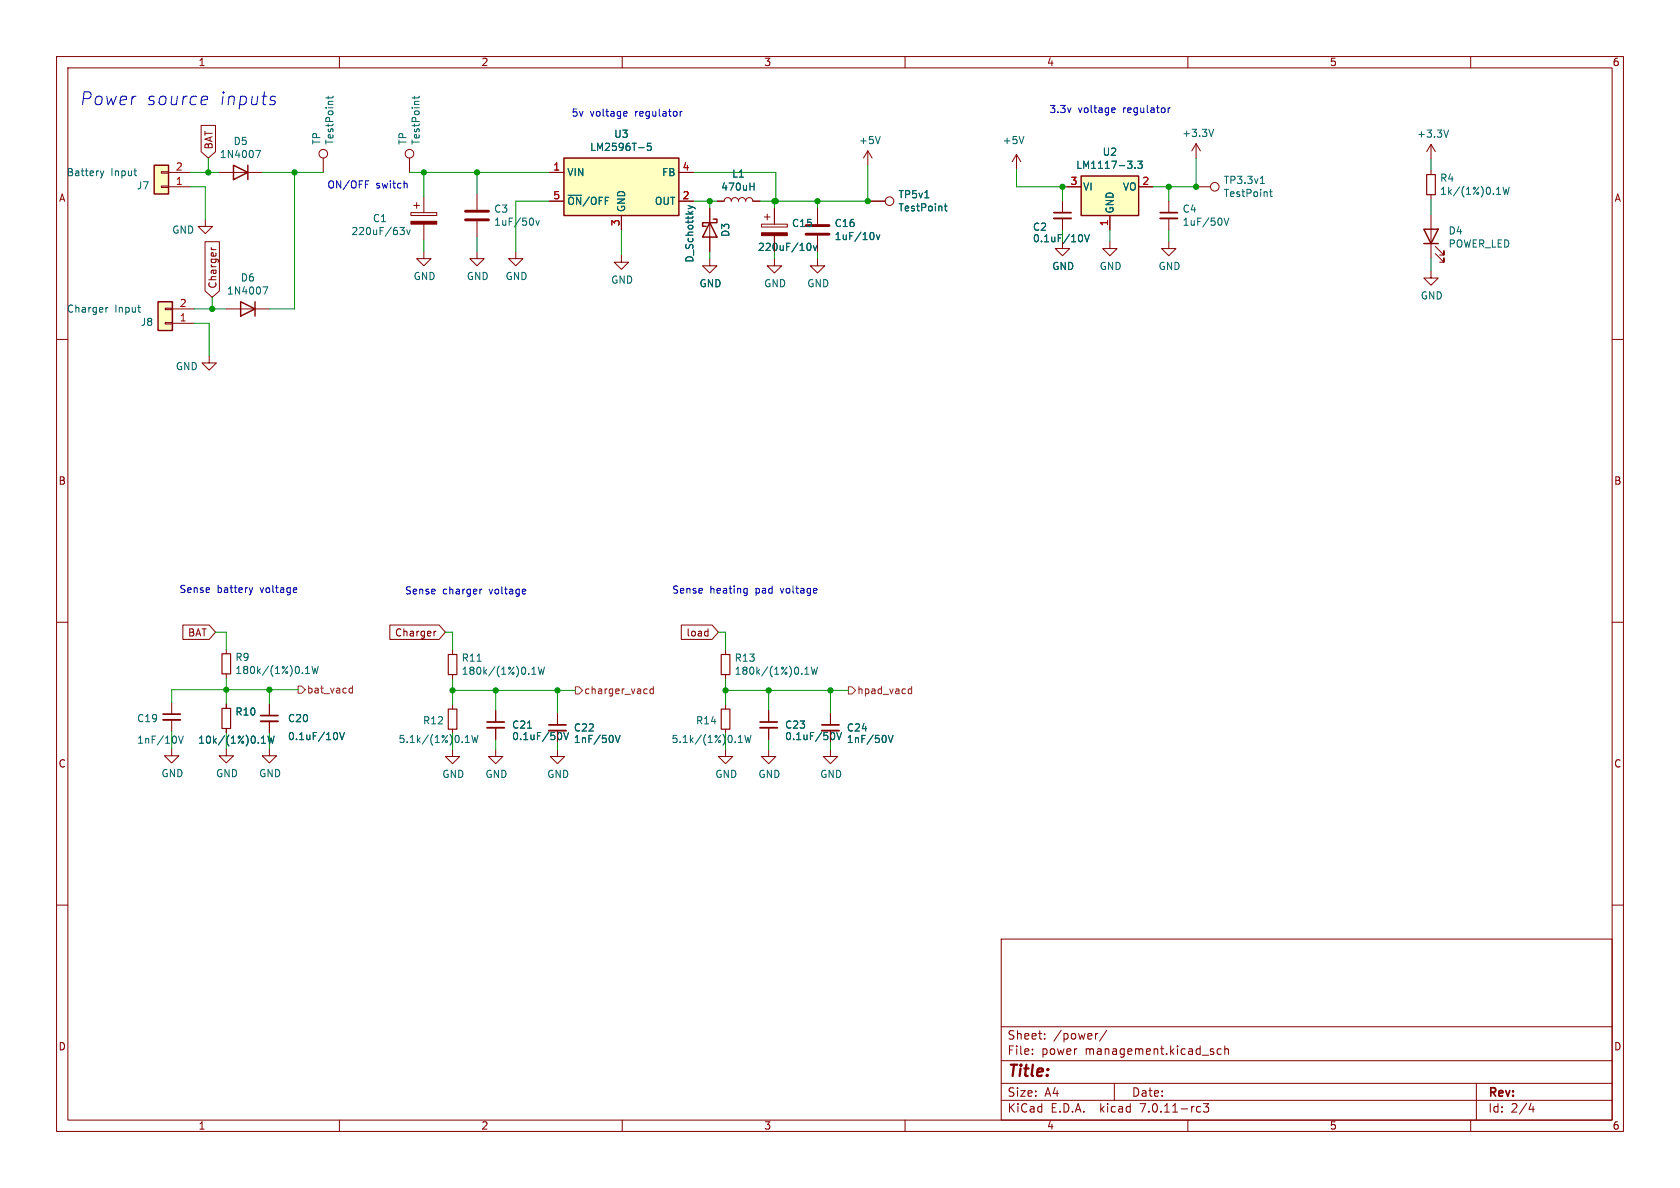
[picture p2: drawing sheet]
<svg xmlns="http://www.w3.org/2000/svg" width="297mm" height="210mm" viewBox="0 0 297 210" stroke-linecap="round" stroke-linejoin="round" font-family="sans-serif">
<g fill="none" stroke="#840000" stroke-width=".18">
<path d="M10 10h277v190h-277zM12 12h273v186h-273zM60 10v2M110 10v2M160 10v2M210 10v2M260 10v2M28.5 30.4h1.3v.2h-1.3zM28.5 32.9h1.3v.2h-1.3zM29.8 30.5h3.8M29.8 33h3.8M35.6 22.2h2.5v4.6l-1.3 1.1-1.2-1.1z"/>
<path d="M36.3 38.8v1.2h-1.3l1.3 1.3 1.3-1.3h-1.3M38.7 30.5h7.7M57.1 27.9v2.6M72.4 27.9v2.6M72.6 37.6h4.6v.5h-4.6zM73.2 36.3h1M73.7 35.8v1M74.9 34.8v2.8M74.9 39.6v2.8M84.3 34.3v2.8M84.3 39.1v2.8M97.2 35.6h2.5"/>
<path d="M97.2 30.5h2.5M109.9 38.1v2.5M120 35.6h2.6M120 30.5h2.6M125.5 36.8v7.7M126.7 35.6h1.3a.64 .64 0 0 1 .7-.7 .64 .64 0 0 1 .6 .7 .64 .64 0 0 1 .6-.7 .64 .64 0 0 1 .7 .7 .64 .64 0 0 1 .6-.7 .64 .64 0 0 1 .6 .7 .64 .64 0 0 1 .7-.7 .64 .64 0 0 1 .6 .7h1.3M134.6 39.6h4.6v.5h-4.6zM135.1 38.4h1M135.6 37.8v1.1M136.9 36.8v2.8M144.5 36.8v2.8M153.4 26.7l-.7 1.2"/>
<path d="M153.4 26.7v2.5M153.4 26.7l.8 1.2M153.9 35.6h2.6M179.7 27.3l-.8 1.3M179.7 27.3v2.5M179.7 27.3l.8 1.3M187.8 35.6v2M187.8 38.6v2M188.6 33h2.5M196.2 38.1v2.5M201.3 33h2.5M206.6 35.6v2"/>
<path d="M206.6 38.6v2M211.5 33h2.5M211.5 25.4l-.8 1.3M211.5 25.4v2.5M211.5 25.4l.7 1.3M253 25.5v2.6M253 30.1v.8M253 34.4v.8M253 38v7.6M253 25.5l-.8 1.3M253 25.5l.7 1.3M10 60h2"/>
<path d="M29.2 54.5h1.3v.2h-1.3zM29.2 57h1.3v.3h-1.3zM30.5 54.6h3.8M30.5 57.2h3.8M36.2 42.7h2.6v8.7l-1.3 1.2-1.3-1.2zM37.3 43.8l.3 .3M40 54.6h7.6M74.9 44.5v1.2h1.3l-1.3 1.3-1.2-1.3h1.2M84.3 44.5v1.2h1.3l-1.3 1.3-1.2-1.3h1.2M91.2 44.5v1.2h1.3l-1.3 1.3-1.3-1.3h1.3M109.9 45.1v1.3h1.2l-1.2 1.2-1.3-1.2h1.3M125.5 45.7v1.3h1.2l-1.2 1.3-1.3-1.3h1.3"/>
<path d="M136.9 45.7v1.3h1.3l-1.3 1.3-1.3-1.3h1.3M136.9 41.7v2.8M144.5 45.7v1.3h1.3l-1.3 1.3-1.2-1.3h1.2M144.5 41.7v2.8M187.8 42.7v1.2h1.3l-1.3 1.3-1.2-1.3h1.2M196.2 42.7v1.2h1.3l-1.3 1.3-1.3-1.3h1.3M206.6 42.7v1.2h1.3l-1.3 1.3-1.2-1.3h1.2M253 47.9v1.2h1.3l-1.3 1.3-1.3-1.3h1.3M253.7 44.8l1.6 1.6v-.8v.8h-.8M253.7 43.6l1.6 1.5v-.8v.8h-.8M285 60h2M37 62.9v1.3h-1.3l1.3 1.2 1.3-1.2h-1.3"/>
<path d="M10 110h2M32.3 110.5h4.7l1.1 1.3-1.1 1.2h-4.7zM40 114.8v.8M40 119.1v.8M68.9 110.5h8.7l1.1 1.3-1.1 1.2h-8.7zM77.1 111.6l-.4 .2M80 114.9v.8M80 119.3v.7M120.4 110.5h5.5l1.1 1.3-1.1 1.2h-5.5zM125 111.6h.2M125.2 111.2v1.2M125.2 112.4h-.2"/>
<path d="M128.3 114.9v.8M128.3 119.3v.7M285 110h2M30.4 132.3v1.3h1.2l-1.2 1.3-1.3-1.3h1.3M30.4 124.2v2M30.4 127.3v2M40 132.3v1.3h1.3l-1.3 1.3-1.3-1.3h1.3M40 124.5v.7M40 128.8v.7M47.6 132.3v1.3h1.3l-1.3 1.3-1.2-1.3h1.2M47.6 124.5v2M47.6 127.5v2"/>
<path d="M80 132.5v1.2h1.3l-1.3 1.3-1.3-1.3h1.3M80 124.6v.7M80 128.9v.8M87.6 132.5v1.2h1.3l-1.3 1.3-1.2-1.3h1.2M87.6 125.6v2M87.6 128.7v2M98.6 132.5v1.2h1.2l-1.2 1.3-1.3-1.3h1.3M98.6 126.1v2M128.3 132.5v1.2h1.2l-1.2 1.3-1.3-1.3h1.3M128.3 124.6v.7M128.3 128.9v.8M135.9 132.5v1.2h1.3l-1.3 1.3-1.3-1.3h1.3"/>
<path d="M135.9 125.6v2M135.9 128.7v2M146.8 132.5v1.2h1.3l-1.3 1.3-1.3-1.3h1.3M146.8 126.1v2M10 160h2M285 160h2M177 166h108v32h-108zM60 198v2M110 198v2M160 198v2M177 194.5h108M177 191.5h108"/>
<path d="M177 187.5h108M177 181.5h108M182.5 186.3v.1M182.5 185.5v.1M184.7 183.6v.1M184.7 182.8v.1M194.1 182.7l-.3 .1M195.7 182.1l-1.3 2M197 191.5v3M210 198v2M211.8 195.6l.4 .1M212.2 196.5l-.4 .1"/>
<path d="M212.7 195.1h1l-.5 .6 .4 .1v.7l-.2 .1h-.4l-.3-.1M214.5 186v.3M215.9 185.5l-.4-.1-.3 .3v.4l.1 .2h.6M216.5 185.5l.2-.1 .4 .1 .1 .9M216.5 184.9v1.5M260 198v2M261 191.5v6.5M270.7 195l-.4 1.1h.9M271 195.6v1"/>
<circle cx="57.1" cy="27.2" r=".76"/>
<circle cx="72.4" cy="27.2" r=".76"/>
<circle cx="157.3" cy="35.6" r=".76"/>
<circle cx="214.8" cy="33" r=".76"/>
</g>
<path d="M186.3 38.6h3.1M205.1 38.6h3.1M28.8 127.3h3.1M46.1 127.5h3M86.1 128.7h3.1M97 129.2h3.1M134.4 128.7h3M145.3 129.2h3" fill="none" stroke="#840000" stroke-width=".33"/>
<path d="M186.3 37.6h3.1M205.1 37.6h3.1M28.8 126.2h3.1M46.1 126.5h3M86.1 127.6h3.1M97 128.1h3.1M134.4 127.6h3M145.3 128.1h3" fill="none" stroke="#840000" stroke-width=".3"/>
<g fill="none" stroke="#006464" stroke-width=".18">
<path d="M58 17v.5M58.9 17l-.2 .3h-1.1M73.3 17v.5M74.1 17l-.2 .3h-1.1M17.7 30.2l.3 .9M18 31.1l-.1 .3M18.3 30.2l-.3 .9M23.7 30.2h.5M24 31.1h.2M45.2 26.6h.9l-.6 1.3M94.2 38.7l.1 .3-.1 .7M94.7 39l.3 .8 .3-.8"/>
<path d="M112.9 26.1h1M115.1 25.3h-.6l-.1 .6 .2-.1 .4 .1 .1 .1v.5l-.2 .1-.5-.1M121.7 36.3l.8 .3M122.5 36.6l-.8 .3M122.5 36.6l.4 .3M132.6 33h.7M133.3 32.4v1.2M155.6 24.1l-.4 1.3M163.5 35h.7M166.9 36.4h.5M167.1 36v1.1l.3 .2M181 24.1l-.4 1.3"/>
<path d="M200.7 29.6v.2M201.1 28.5h.8l-.4 .5 .4 .1v.5l-.2 .2-.6-.2M214.6 22.9l-.5 1.2M216.4 38.6l.4 1.2 .4-1.2M222.8 32.4h.7M223.1 31.3l.1-.1v1.2M224.4 33.9h.5M224.6 33.5v1.1l.3 .1M256.1 23l-.4 1.3M265.7 33.1l.3 1.3 .3-.9 .2 .9 .3-1.3M19.1 54.3l-.4 .3M24.4 54.3h.4"/>
<path d="M24.7 55.2h.1M46.5 50.7h.8l-.5 1.3M70.7 40.2h.8l-.4 .5 .3 .1 .1 .4-.3 .3h-.3M71.9 40.6l.3 .9 .3-.9M142.8 43.1l.1-.1a.68 .68 0 0 1 .5 .6 .68 .68 0 0 1-.5 .7l-.1-.1M143.8 43.4l.3 .9 .3-.9M154.4 41.2l.1 .4-.1 .6M154.9 41.5l.3 .9 .3-.9M191.2 41.5l.2 .5-.2 .7M191.7 41.5l.5 1.2 .4-1.2M54 119.1h.7M54.3 118l.1-.2v1.3"/>
<path d="M55.2 117.8l.3 1.3 .2-.9 .2 .9 .4-1.3M84.3 116.9h.8M94 119.2h.7M94.3 118.1l.1-.2v1.3M95.2 117.9l.3 1.3 .2-.9 .3 .9 .3-1.3M142.3 119.2h.7M142.5 118.1l.1-.2v1.3M143.4 117.9l.3 1.3 .3-.9 .2 .9 .3-1.3M31.6 130.1l.4 1.3 .4-1.3M46.2 131.4h.8M47.4 130.1l.3 1.3 .2-.9 .3 .9 .3-1.3M59.5 129.5l.2 .5-.2 .7"/>
<path d="M60 129.5l.5 1.3 .4-1.3M82.3 131.3h.7M83.4 130l.3 1.3 .3-.9 .2 .9 .3-1.3M93.3 128.7h.7M99.1 129.5l.2 .5-.2 .7M99.7 129.5l.4 1.3 .4-1.3M108.8 130l.4 1.3 .4-1.3M130.5 131.3h.7M131.7 130l.3 1.3 .2-.9 .3 .9 .3-1.3M147.4 129.5l.2 .5-.2 .7M147.9 129.5l.5 1.3 .4-1.3M157 130l.5 1.3 .4-1.3"/>
</g>
<g fill="#840000" stroke="#840000" stroke-width=".18">
<path d="M72.6 39.1h4.6v.5h-4.6z"/>
<path d="M134.6 41.1h4.6v.6h-4.6z"/>
</g>
<path d="M82.3 38.9h4.1M82.3 37.3h4.1M142.5 39.9h4.1M142.5 41.4h4.1" fill="none" stroke="#840000" stroke-width=".51"/>
<path d="M252.2 30.9h1.5v3.5h-1.5zM39.2 115.6h1.6v3.5h-1.6zM79.2 115.7h1.6v3.6h-1.6zM127.5 115.7h1.5v3.6h-1.5zM39.2 125.2h1.6v3.6h-1.6zM79.2 125.3h1.6v3.6h-1.6zM127.5 125.3h1.5v3.6h-1.5z" fill="none" stroke="#840000" stroke-width=".2"/>
<path d="M27.3 29.2h2.5v5.1h-2.5zM41.3 29.2l2.5 1.3-2.5 1.3zM43.8 29.2v2.6M99.7 27.9h20.3v10.2h-20.3zM125.5 39.4l1.2 2.5h-2.5zM126.1 38.7h.6v.7h-2.5v.6h.6M191.1 31.1h10.2v7h-10.2zM27.9 53.3h2.6v5.1h-2.6zM42.5 53.3l2.6 1.3-2.6 1.3zM45.1 53.3v2.6M251.7 40.5h2.6l-1.3 2.6zM251.7 43.1h2.6" fill="none" stroke="#840000" stroke-width=".25"/>
<g fill="#ffffc2" stroke="#ffffc2" stroke-width=".18">
<path d="M27.3 29.2h2.5v5.1h-2.5z"/>
<path d="M99.7 27.9h20.3v10.2h-20.3z"/>
<path d="M191.1 31.1h10.2v7h-10.2z"/>
<path d="M27.9 53.3h2.6v5.1h-2.6z"/>
</g>
<path d="M52.7 121.3h.6l.7 .6-.7 .7h-.6zM61.8 122.4h.5M61.8 121.7h.5M62.3 121.2v1.3M101.7 121.4h.7l.6 .6-.6 .7h-.7zM115.5 121.8h-.4l-.2 .2 .1 .6h.5M115.5 121.4v1.2M150 121.4h.6l.7 .6-.7 .7h-.6zM160.6 122.5l.2 .1h.4M161.2 121.4v1.2M161.2 121.8h-.4l-.2 .1" fill="none" stroke="#725600" stroke-width=".18"/>
<g fill="none" stroke="#0000c2" stroke-width=".18">
<path d="M36 17l.6 .1 .1 .4-1.1 .3M36.5 18.4l-.3 .1M48.1 17.8l.5 .1 .1 .3-.4 .3h-.4M48.2 17l.5 .1M110.4 19.7l.4 .1 .1 .2-.6 .1M120.2 19.7v.8M120.6 19.7l-.4 .2M196.7 19.1h.4v.3l-.6 .1M197.1 19.8l-.4 .1M206.5 19.1v.8M206.9 19.1l-.4 .2M64.6 32h.6"/>
<path d="M71.8 32.4l.2 .2v.6M110.8 20.5h-.4M44.7 103.9l-.3 .8M52.3 103.9l.2 .3-.6 .1M52.4 104.7h-.1M85.2 104.1l-.4 .3M92.8 104.1l.1 .4-.6 .1M92.9 104.9l-.1 .1M131.7 104l.4 .1M132.1 104v1l-.1 .2-.3 .1M132.1 104.8l-.4 .1"/>
</g>
<g fill="none" stroke="#009600" stroke-width=".18">
<path d="M33.6 30.5h5.1M33.6 33h2.7v5.8M36.8 27.9v2.6M46.4 30.5h10.7M52.1 30.5v24.1h-4.5M72.4 30.5h24.8M74.9 30.5v4.3M84.3 30.5v3.8M97.2 35.6h-6v8.9M122.6 35.6h4.1M122.6 30.5h14.6v5.1M125.5 35.6v1.2"/>
<path d="M134.4 35.6h19.5M136.9 35.6v1.2M144.5 35.6v1.2M153.4 29.2v6.4M179.7 29.8v3.2h8.9M187.8 33v2.6M206.6 33v2.6M211.5 27.9v5.1h-7.7M253 28.1v2M253 35.2v2.8M34.3 57.2h2.7v5.7M34.3 54.6h5.7"/>
<path d="M37.5 52.6v2M74.9 42.4v2.1M84.3 41.9v2.6M109.9 40.6v4.5M125.5 44.5v1.2M136.9 44.5v1.2M144.5 44.5v1.2M187.8 40.6v2.1M196.2 40.6v2.1M206.6 40.6v2.1M253 45.6v2.3M38.1 111.8h1.9v3"/>
<path d="M40 119.9v4.6M78.7 111.8h1.3v3.1M127 111.8h1.3v3.1M30.4 129.3v3M40 129.5v2.8M47.6 121.9v2.6M47.6 129.5v2.8M52.7 121.9h-22.3v2.3M80 122h21.7M80 120v4.6M87.6 122v3.6M87.6 130.7v1.8"/>
<path d="M98.6 122v4.1M98.6 131.2v1.3M128.3 122h21.7M128.3 120v4.6M135.9 122v3.6M135.9 130.7v1.8M146.8 122v4.1M146.8 131.2v1.3"/>
</g>
<g fill="#009600" stroke="#009600" stroke-width=".18">
<circle cx="144.5" cy="35.6" r=".46"/>
<circle cx="153.4" cy="35.6" r=".46"/>
<circle cx="136.9" cy="35.6" r=".46"/>
<circle cx="137.2" cy="35.6" r=".46"/>
<circle cx="125.5" cy="35.6" r=".46"/>
<circle cx="52.1" cy="30.5" r=".46"/>
<circle cx="36.8" cy="30.5" r=".46"/>
<circle cx="74.9" cy="30.5" r=".46"/>
<circle cx="37.5" cy="54.6" r=".46"/>
<circle cx="84.3" cy="30.5" r=".46"/>
<circle cx="98.6" cy="122" r=".46"/>
<circle cx="128.3" cy="122" r=".46"/>
<circle cx="87.6" cy="122" r=".46"/>
<circle cx="135.9" cy="122" r=".46"/>
<circle cx="146.8" cy="122" r=".46"/>
<circle cx="40" cy="121.9" r=".46"/>
<circle cx="80" cy="122" r=".46"/>
<circle cx="47.6" cy="121.9" r=".46"/>
<circle cx="187.8" cy="33" r=".46"/>
<circle cx="211.5" cy="33" r=".46"/>
<circle cx="206.6" cy="33" r=".46"/>
</g>
<g font-size="3.1" fill="#0000c2">
<text x="14" y="18.8">Power</text>
<text x="25.7" y="18.8">source</text>
<text x="38.6" y="18.8">inputs</text>
</g>
<text font-size="2.8" fill="#840000" x="178" y="190.9">Title:</text>
<g font-size="2.1" fill="#840000">
<text x="178" y="184">Sheet:</text>
<text x="186.2" y="184">/power/</text>
<text x="178" y="186.7">File:</text>
<text x="184.1" y="186.7">power</text>
<text x="191.9" y="186.7">management.kicad_sch</text>
<text x="178" y="196.9">KiCad</text>
<text x="178" y="194.1">Size:</text>
<text x="184.7" y="194.1">A4</text>
<text x="185.7" y="196.9">E.D.A.</text>
<text x="194.6" y="196.9">kicad</text>
<text x="200" y="194.1">Date:</text>
<text x="201.8" y="196.9">7.0.11-rc3</text>
<text x="263" y="194.3">Rev:</text>
<text x="263" y="196.9">Id:</text>
<text x="267.1" y="196.9">2/4</text>
</g>
<g font-size="1.8" fill="#840000">
<text x="35" y="11.9">1</text>
<text x="85" y="11.9">2</text>
<text x="135" y="11.9">3</text>
<text x="185" y="11.9">4</text>
<text x="235" y="11.9">5</text>
<text x="285" y="11.9">6</text>
<text x="37.8" y="26.5" transform="rotate(-90 37.8 26.5)">BAT</text>
<text x="10.3" y="35.9">A</text>
<text x="285.3" y="35.9">A</text>
<text x="38.5" y="51.1" transform="rotate(-90 38.5 51.1)">Charger</text>
<text x="10.3" y="85.9">B</text>
<text x="285.3" y="85.9">B</text>
<text x="33.1" y="112.7">BAT</text>
<text x="69.7" y="112.7">Charger</text>
<text x="121.3" y="112.7">load</text>
<text x="90.4" y="131">0.1uF/50V</text>
<text x="138.7" y="131">0.1uF/50V</text>
<text x="10.3" y="135.9">C</text>
<text x="285.3" y="135.9">C</text>
<text x="10.3" y="185.9">D</text>
<text x="285.3" y="185.9">D</text>
<text x="35" y="199.9">1</text>
<text x="85" y="199.9">2</text>
<text x="135" y="199.9">3</text>
<text x="185" y="199.9">4</text>
<text x="235" y="199.9">5</text>
<text x="285" y="199.9">6</text>
</g>
<g font-size="1.8" fill="#0000c2">
<text x="101" y="20.7">5v</text>
<text x="104.3" y="20.7">voltage</text>
<text x="112.4" y="20.7">regulator</text>
<text x="185.4" y="20.1">3.3v</text>
<text x="190.6" y="20.1">voltage</text>
<text x="198.6" y="20.1">regulator</text>
<text x="57.8" y="33.4">ON/OFF</text>
<text x="66.5" y="33.4">switch</text>
<text x="31.6" y="104.9">Sense</text>
<text x="38.4" y="104.9">battery</text>
<text x="46.1" y="104.9">voltage</text>
<text x="71.5" y="105.2">Sense</text>
<text x="78.2" y="105.2">charger</text>
<text x="86.6" y="105.2">voltage</text>
<text x="118.7" y="105">Sense</text>
<text x="125.5" y="105">heating</text>
<text x="133.7" y="105">pad</text>
<text x="138.3" y="105">voltage</text>
</g>
<g font-size="1.8" fill="#006464">
<text x="38.8" y="28.1">1N4007</text>
<text x="41.2" y="25.8">D5</text>
<text x="56.8" y="25.7" transform="rotate(-90 56.8 25.7)">TP</text>
<text x="59.2" y="25.7" transform="rotate(-90 59.2 25.7)">TestPoint</text>
<text x="72.1" y="25.7" transform="rotate(-90 72.1 25.7)">TP</text>
<text x="74.4" y="25.7" transform="rotate(-90 74.4 25.7)">TestPoint</text>
<text x="104.2" y="26.9">LM2596T-5</text>
<text x="108.5" y="24.6">U3</text>
<text x="151.8" y="25.7">+5V</text>
<text x="177.2" y="25.7">+5V</text>
<text x="194.8" y="27.7">U2</text>
<text x="208.9" y="24.4">+3.3V</text>
<text x="250.4" y="24.5">+3.3V</text>
<text x="11.7" y="31.3">Battery</text>
<text x="19.6" y="31.3">Input</text>
<text x="24.1" y="33.7">J7</text>
<text x="100.2" y="31.3">VIN</text>
<text x="116.9" y="31.3">FB</text>
<text x="127.4" y="33.9">470uH</text>
<text x="129.3" y="31.6">L1</text>
<text x="158.7" y="35.3">TP5v1</text>
<text x="190.2" y="30">LM1117-3.3</text>
<text x="191.4" y="33.9">VI</text>
<text x="198.4" y="33.9">VO</text>
<text x="216.2" y="32.7">TP3.3v1</text>
<text x="216.2" y="35">TestPoint</text>
<text x="254.5" y="32.3">R4</text>
<text x="254.5" y="34.6">1k/(1%)0.1W</text>
<text x="30.3" y="41.5">GND</text>
<text x="62" y="41.8">220uF/63v</text>
<text x="65.8" y="39.5">C1</text>
<text x="87.3" y="37.8">C3</text>
<text x="87.3" y="40.1">1uF/50v</text>
<text x="100.2" y="36.4">~{ON}/OFF</text>
<text x="110.7" y="37.6" transform="rotate(-90 110.7 37.6)">GND</text>
<text x="115.7" y="36.4">OUT</text>
<text x="129.1" y="42" transform="rotate(-90 129.1 42)">D3</text>
<text x="139.9" y="40.3">C15</text>
<text x="147.5" y="40.3">C16</text>
<text x="158.7" y="37.6">TestPoint</text>
<text x="182.5" y="41">C2</text>
<text x="197.1" y="37.8" transform="rotate(-90 197.1 37.8)">GND</text>
<text x="209" y="37.8">C4</text>
<text x="209" y="40.1">1uF/50V</text>
<text x="256" y="41.7">D4</text>
<text x="122.8" y="46.5" transform="rotate(-90 122.8 46.5)">D_Schottky</text>
<text x="133.9" y="44.6">220uF/10v</text>
<text x="147.5" y="42.6">1uF/10v</text>
<text x="182.5" y="43">0.1uF/10V</text>
<text x="185.9" y="47.9">GND</text>
<text x="194.3" y="47.9">GND</text>
<text x="204.7" y="47.9">GND</text>
<text x="256" y="44">POWER_LED</text>
<text x="40" y="52.3">1N4007</text>
<text x="42.5" y="50">D6</text>
<text x="73" y="49.7">GND</text>
<text x="82.4" y="49.7">GND</text>
<text x="89.3" y="49.7">GND</text>
<text x="107.9" y="50.3">GND</text>
<text x="123.6" y="51">GND</text>
<text x="135" y="51">GND</text>
<text x="142.6" y="51">GND</text>
<text x="251.1" y="53.1">GND</text>
<text x="11.7" y="55.5">Charger</text>
<text x="20.3" y="55.5">Input</text>
<text x="24.8" y="57.8">J8</text>
<text x="31" y="65.6">GND</text>
<text x="41.5" y="117">R9</text>
<text x="41.5" y="119.4">180k/(1%)0.1W</text>
<text x="81.5" y="117.2">R11</text>
<text x="81.5" y="119.5">180k/(1%)0.1W</text>
<text x="129.8" y="117.2">R13</text>
<text x="129.8" y="119.5">180k/(1%)0.1W</text>
<text x="24.1" y="127.9">C19</text>
<text x="24.1" y="131.7">1nF/10V</text>
<text x="34.9" y="131.7">10k/(1%)0.1W</text>
<text x="41.5" y="126.7">R10</text>
<text x="50.8" y="131">0.1uF/10V</text>
<text x="50.8" y="127.9">C20</text>
<text x="74.7" y="128.2">R12</text>
<text x="90.4" y="129">C21</text>
<text x="101.4" y="129.5">C22</text>
<text x="101.4" y="131.5">1nF/50V</text>
<text x="122.9" y="128.2">R14</text>
<text x="138.7" y="129">C23</text>
<text x="149.6" y="129.5">C24</text>
<text x="149.6" y="131.5">1nF/50V</text>
<text x="28.4" y="137.6">GND</text>
<text x="38.1" y="137.6">GND</text>
<text x="45.7" y="137.6">GND</text>
<text x="78.1" y="137.7">GND</text>
<text x="85.7" y="137.7">GND</text>
<text x="96.6" y="137.7">GND</text>
<text x="126.4" y="137.7">GND</text>
<text x="134" y="137.7">GND</text>
<text x="144.9" y="137.7">GND</text>
</g>
<g font-size="1.8" fill="#a90000">
<text x="31" y="32.8">1</text>
<text x="31" y="30.2">2</text>
<text x="97.7" y="30.2">1</text>
<text x="97.7" y="35.3">5</text>
<text x="120.6" y="35.3">2</text>
<text x="120.6" y="30.2">4</text>
<text x="189.2" y="32.8">3</text>
<text x="201.9" y="32.8">2</text>
<text x="109.6" y="40.1" transform="rotate(-90 109.6 40.1)">3</text>
<text x="196" y="40.1" transform="rotate(-90 196 40.1)">1</text>
<text x="31.7" y="56.9">1</text>
<text x="31.7" y="54.4">2</text>
</g>
<g font-size="1.8" fill="#725600">
<text x="54.2" y="122.8">bat_vacd</text>
<text x="103.2" y="122.9">charger_vacd</text>
<text x="151.4" y="122.9">hpad_vacd</text>
</g>
<g font-size="1.8" fill="#009600">
<text x="70.4" y="131.5">5.1k/(1%)0.1W</text>
<text x="118.6" y="131.5">5.1k/(1%)0.1W</text>
</g>
</svg>
